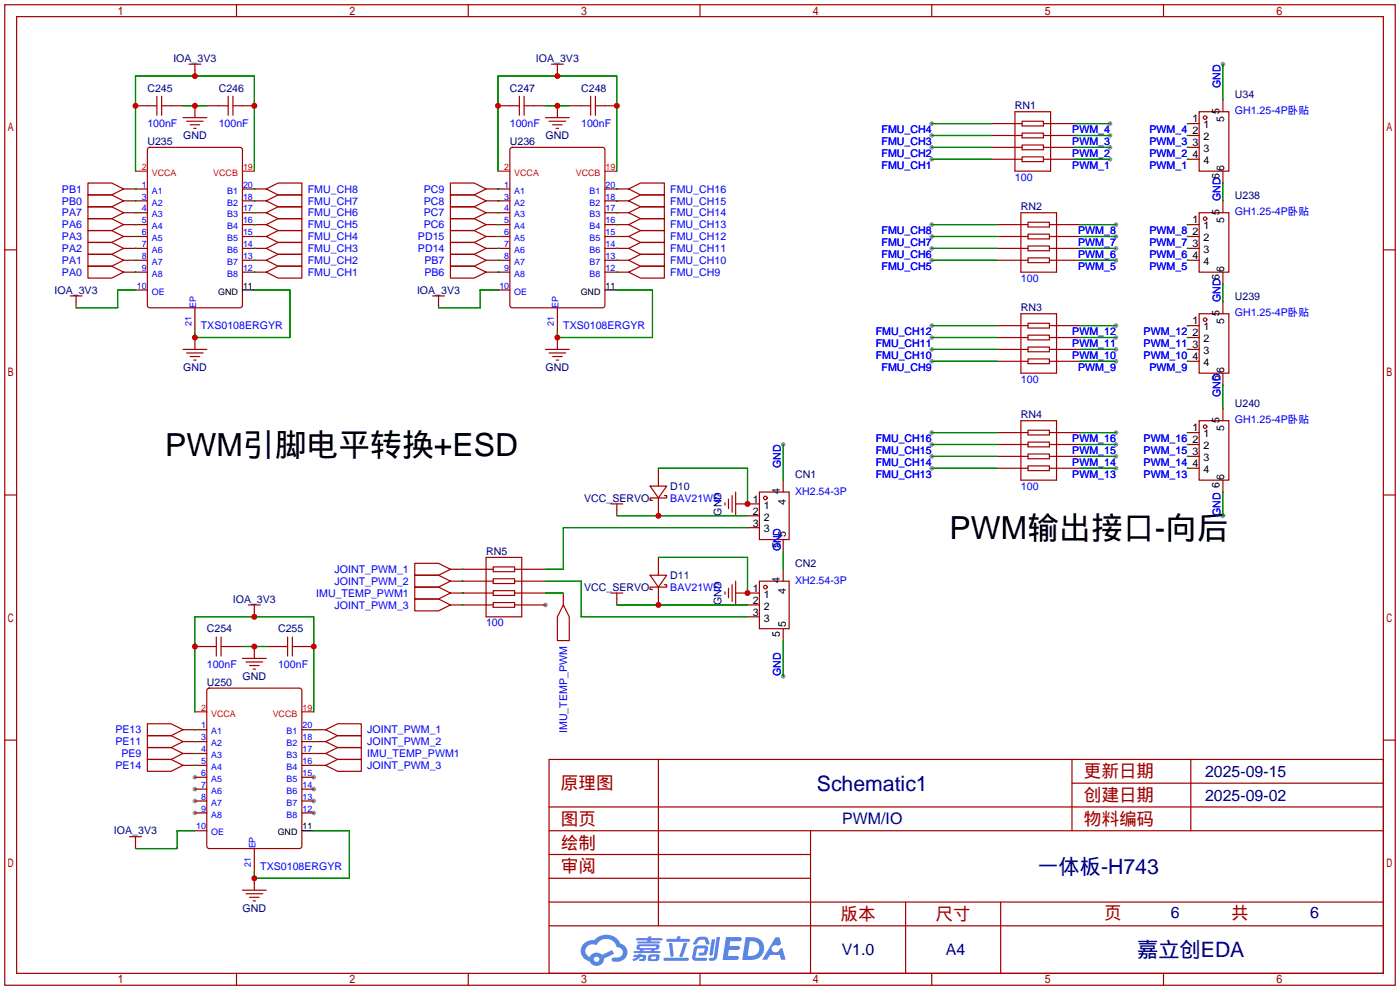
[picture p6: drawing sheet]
<svg xmlns="http://www.w3.org/2000/svg" width="299mm" height="212mm" viewBox="0 0 299 212" stroke-linecap="round" stroke-linejoin="round" font-family="sans-serif">
<g fill="#999">
<circle cx="41.7" cy="166.1" r=".51"/>
<circle cx="41.7" cy="168.7" r=".51"/>
<circle cx="41.7" cy="171.2" r=".51"/>
<circle cx="41.7" cy="173.7" r=".51"/>
<circle cx="67.1" cy="173.7" r=".51"/>
<circle cx="67.1" cy="171.2" r=".51"/>
<circle cx="67.1" cy="168.7" r=".51"/>
<circle cx="67.1" cy="166.1" r=".51"/>
<circle cx="116.6" cy="129.3" r=".51"/>
<circle cx="199.1" cy="26.4" r=".51"/>
<circle cx="199.1" cy="29" r=".51"/>
<circle cx="199.1" cy="31.5" r=".51"/>
<circle cx="199.1" cy="34" r=".51"/>
<circle cx="199.1" cy="48" r=".51"/>
<circle cx="199.1" cy="50.5" r=".51"/>
<circle cx="199.1" cy="53.1" r=".51"/>
<circle cx="199.1" cy="55.6" r=".51"/>
<circle cx="199.1" cy="69.6" r=".51"/>
<circle cx="199.1" cy="72.1" r=".51"/>
<circle cx="199.1" cy="74.7" r=".51"/>
<circle cx="199.1" cy="77.2" r=".51"/>
<circle cx="199.1" cy="92.5" r=".51"/>
<circle cx="199.1" cy="97.5" r=".51"/>
<circle cx="199.1" cy="100.1" r=".51"/>
<circle cx="199.1" cy="95" r=".51"/>
<circle cx="237.2" cy="29" r=".51"/>
<circle cx="237.2" cy="31.5" r=".51"/>
<circle cx="237.2" cy="34" r=".51"/>
<circle cx="238.5" cy="69.6" r=".51"/>
<circle cx="238.5" cy="72.1" r=".51"/>
<circle cx="238.5" cy="74.7" r=".51"/>
<circle cx="238.5" cy="77.2" r=".51"/>
<circle cx="238.5" cy="92.5" r=".51"/>
<circle cx="238.5" cy="95" r=".51"/>
<circle cx="238.5" cy="97.5" r=".51"/>
<circle cx="238.5" cy="100.1" r=".51"/>
<circle cx="237.2" cy="26.4" r=".51"/>
<circle cx="238.5" cy="48" r=".51"/>
<circle cx="238.5" cy="50.5" r=".51"/>
<circle cx="238.5" cy="53.1" r=".51"/>
<circle cx="238.5" cy="55.6" r=".51"/>
<circle cx="261.4" cy="110.2" r=".51"/>
<circle cx="261.4" cy="13.7" r=".51"/>
<circle cx="167.4" cy="144.5" r=".51"/>
<circle cx="167.4" cy="95" r=".51"/>
</g>
<g fill="none" stroke="#a10000" stroke-width=".25">
<path d="M1 1h297.2v209.6h-297.2zM3.6 3.6h292.1v204.4h-292.1zM50.5 1v2.6M100.1 1v2.6M149.6 1v2.6M199.1 1v2.6M248.7 1v2.6M1 53.4h2.6M295.7 53.4h2.5M1 105.8h2.6M295.7 105.8h2.5M1 158.2h2.6"/>
<path d="M295.7 158.2h2.5M117.3 162.3h178.4v45.7h-178.4zM117.3 177.5h178.4M117.3 172.5h178.4M140.7 162.3v35.6M173.2 177.5v30.5M229.1 162.3v15.2M229.1 167.4h66.6M254.5 162.3v15.2M117.3 182.6h55.9M117.3 197.9h178.4M117.3 192.8h178.4"/>
<path d="M117.3 187.7h55.9M193.5 192.8v15.2M213.9 192.8v15.2M50.5 208v2.6M100.1 208v2.6M149.6 208v2.6M199.1 208v2.6M248.7 208v2.6"/>
</g>
<g fill="#5487ff">
<path d="M155.2 200.3h2.6a.48 .48 0 0 1 .7 .4 .48 .48 0 0 1-.6 .4h-1.8l-.2 1.1h1.9a.43 .43 0 0 1 .4 .4 .43 .43 0 0 1-.5 .4h-1.9l-.2 1.3h1.7a.45 .45 0 0 1 .5 .2 .45 .45 0 0 1-.1 .6h-3.3z"/>
<path d="M165.7 200.3h.9l.4 1.5-.8 .3a.84 .84 0 0 0-1.2 .3 .84 .84 0 0 0 .4 1.1 .84 .84 0 0 0 1.1-.4l.1-.2 .6-.3 .7 2.5h-1l-.2-1h-2.1l-.6 1h-1.1z"/>
<path d="M152.1 200.8h.7l-.5 3.1a.36 .36 0 0 1-.3 .3 .36 .36 0 0 1-.4-.3z"/>
<path d="M153.2 200.2h.7l-.6 4.3a1.13 1.13 0 0 1-1.8 .6l.2-.4h.7l.2-.2z"/>
<path d="M148.9 200.6l.6-.4h1a.77 .77 0 0 1 .9 .5l.3 1-.2 .2h-.5l-.3-.9-.2-.2-1 .1-.7 1-.6-.1-.1-.2z"/>
<path d="M148.4 202.4l.6-.3h1.7a.81 .81 0 0 1 .7 .5 .81 .81 0 0 1-.2 .8 .81 .81 0 0 1-.9 .8h-.7a.32 .32 0 0 1-.3-.3 .32 .32 0 0 1 .4-.3h.7l.2-.9-1.6 .1-.4 1.8 2.2 .1a.32 .32 0 0 1 .3 .4 .32 .32 0 0 1-.4 .2h-2.2l-.5-.3-.1-.5z"/>
<path d="M141.9 204.7h5a.33 .33 0 0 1 .3 .3 .33 .33 0 0 1-.3 .3h-4.9l-.2-.1z"/>
<path d="M146.1 201.5h.8l-.7 2a.98 .98 0 0 1-.7 1.1l-.3-.3z"/>
<path d="M143 201.6h.7l.3 2.5a.34 .34 0 0 1-.3 .4 .34 .34 0 0 1-.4-.3z"/>
<path d="M142.5 200.7h2.1l.3-.6h.6l-.1 .6h1.7a.32 .32 0 0 1 .4 .3 .32 .32 0 0 1-.4 .3h-4.5l-.2-.2z"/>
<path d="M135.5 204.1h.9l.1-.3h.6v.3h.8a.82 .82 0 0 1-.5 1.3h-.8v-.4l.7-.1 .1-.3a.68 .68 0 0 0-1 .4l-1.1 .4-.1-.4 .9-.5h-.7z"/>
<path d="M136 200.5h2.4l.1-.3h.7v.3h2.2l.2 .3-.2 .2h-2.3v.2h1.8l.2 .3-.2 .1h-4.5l-.1-.4h2l.1-.2h-2.3l-.1-.2z"/>
<path d="M159.4 200.3l-.8 4.9h1.7a2.5 2.5 0 0 0 3-2.5 2.5 2.5 0 0 0-3.1-2.4zM160.3 201.1a1.61 1.61 0 0 1 2 1.5 1.61 1.61 0 0 1-1.8 1.7h-.7z"/>
<path d="M136.2 202a.55 .55 0 0 0-.2 .8 .55 .55 0 0 0 .7 .2l.1 .3h-1.3v.3l5.4 .1 .3-.2-.2-.2h-1.2l.2-.3a.7 .7 0 0 0 .8-.3 .7 .7 0 0 0 0-.8l-4.2-.1zM136.8 202.3l3.3-.1 .1 .1-.2 .3h-3.2zM137.5 203h1.7l-.2 .3h-1.4z"/>
<path d="M138.6 204.2a1.05 1.05 0 0 0 0 1.2 2.91 2.91 0 0 0 2.2-.2 .98 .98 0 0 0 0-1.2h-1.6zM139.2 204.5l.9-.1 .1 .4-.2 .2-.8-.1z"/>
<path d="M124.9 201.6a2.23 2.23 0 0 0-.7 2.3 2.23 2.23 0 0 0 1.8 1.6 1.58 1.58 0 0 0 1.8 .9 1.58 1.58 0 0 0 1.3-1.5l2.2-1.1-.5-.7-2.1 1a1.65 1.65 0 0 0-2.7 .4 1.45 1.45 0 0 1-.8-1.9 1.45 1.45 0 0 1 2-.7l.3 .1a2.3 2.3 0 0 1 2.3-1.3 2.3 2.3 0 0 1 2 1.7 1.12 1.12 0 0 1 1.3 1 1.12 1.12 0 0 1-1.1 1.2h-.7a.45 .45 0 0 0-.6 .4 .45 .45 0 0 0 .5 .5 2.21 2.21 0 0 0 2.2-.5 2.21 2.21 0 0 0 .5-2.3 2.13 2.13 0 0 0-1.3-1.1 3.3 3.3 0 0 0-5.6-.7l-1.1 .1zM127 205a.57 .57 0 0 1 1.1 0 .57 .57 0 0 1-1.1 0z"/>
</g>
<g fill="none" stroke="#a10000" stroke-width=".25">
<path d="M40.4 13.7h2.5M41.7 13.7v2.6M117.9 13.7h2.5M119.1 13.7v2.6M18.8 39.1h5.1l2.5 1.3-2.5 1.3h-5.1zM29 22.6h4.5M31.6 31.7l.4-.2h19.3l.4 .2 .1 33.6-.3 .4-19.5 .1-.4-.3zM33.5 20.6v4M34.5 22.6h4.6M34.5 20.6v4M39.1 25.1h5.1M39.9 25.9h3.5"/>
<path d="M40.6 26.7h2.1M41.4 27.4h.5M41.7 22.6v2.5M44.2 22.6h4.6M48.8 20.6v4M49.8 22.6h4.6M49.8 20.6v4M96.3 39.1h5l2.6 1.3-2.6 1.3h-5zM106.4 22.6h4.6M109 31.7l.5-.2h19.3l.4 .2 .1 33.6-.3 .4-19.5 .1-.5-.3zM111 20.6v4M112 22.6h4.6"/>
<path d="M112 20.6v4M116.6 25.1h5.1M117.3 25.9h3.6M118.1 26.7h2M118.9 27.4h.5M119.1 22.6v2.5M121.7 22.6h4.5M126.2 20.6v4M127.3 22.6h4.5M127.3 20.6v4M211.8 26.4h6.6M211.8 29h6.6"/>
<path d="M211.8 31.5h6.6M211.8 34h6.6M216.9 23.9h7.6v12.7h-7.6zM218.4 33.5h4.6v1h-4.6zM218.4 31h4.6v1h-4.6zM218.4 28.4h4.6v1.1h-4.6zM218.4 25.9h4.6v1h-4.6zM223 26.4h6.6M223 29h6.6M223 31.5h6.6M223 34h6.6M253.7 26.4h2.6"/>
<path d="M253.7 29h2.6M253.7 31.5h2.6M253.7 34h2.6M256.3 23.9h6.3v12.7h-6.3zM261.4 21.3v2.6M261.4 36.6v2.5M18.8 41.7h5.1l2.5 1.2-2.5 1.3h-5.1zM18.8 56.9h5.1l2.5 1.3-2.5 1.2h-5.1zM18.8 44.2h5.1l2.5 1.3-2.5 1.2h-5.1zM18.8 46.7h5.1l2.5 1.3-2.5 1.3h-5.1zM18.8 54.4h5.1l2.5 1.2-2.5 1.3h-5.1zM18.8 51.8h5.1l2.5 1.3-2.5 1.3h-5.1z"/>
<path d="M18.8 49.3h5.1l2.5 1.2-2.5 1.3h-5.1zM26.4 48h2.6M26.4 50.5h2.6M26.4 53.1h2.6M26.4 55.6h2.6M26.4 58.2h2.6M26.4 45.5h2.6M26.4 40.4h2.6M26.4 42.9h2.6M54.4 48h2.5M54.4 50.5h2.5M54.4 53.1h2.5"/>
<path d="M54.4 55.6h2.5M54.4 58.2h2.5M54.4 45.5h2.5M54.4 40.4h2.5M54.4 42.9h2.5M56.9 58.2l2.5-1.3h5.1v2.5h-5.1zM56.9 48l2.5-1.3h5.1v2.6h-5.1zM56.9 55.6l2.5-1.2h5.1v2.5h-5.1zM56.9 53.1l2.5-1.3h5.1v2.6h-5.1zM56.9 50.5l2.5-1.2h5.1v2.5h-5.1zM56.9 45.5l2.5-1.3h5.1v2.5h-5.1zM56.9 40.4l2.5-1.3h5.1v2.6h-5.1z"/>
<path d="M56.9 42.9l2.5-1.2h5.1v2.5h-5.1zM96.3 41.7h5l2.6 1.2-2.6 1.3h-5zM96.3 56.9h5l2.6 1.3-2.6 1.2h-5zM96.3 44.2h5l2.6 1.3-2.6 1.2h-5zM96.3 46.7h5l2.6 1.3-2.6 1.3h-5zM96.3 54.4h5l2.6 1.2-2.6 1.3h-5zM96.3 51.8h5l2.6 1.3-2.6 1.3h-5zM96.3 49.3h5l2.6 1.2-2.6 1.3h-5zM103.9 48h2.5M103.9 50.5h2.5M103.9 53.1h2.5M103.9 55.6h2.5"/>
<path d="M103.9 58.2h2.5M103.9 45.5h2.5M103.9 40.4h2.5M103.9 42.9h2.5M131.8 48h2.6M131.8 50.5h2.6M131.8 53.1h2.6M131.8 55.6h2.6M131.8 58.2h2.6M131.8 45.5h2.6M131.8 40.4h2.6M131.8 42.9h2.6"/>
<path d="M134.4 58.2l2.5-1.3h5.1v2.5h-5.1zM134.4 48l2.5-1.3h5.1v2.6h-5.1zM134.4 55.6l2.5-1.2h5.1v2.5h-5.1zM134.4 53.1l2.5-1.3h5.1v2.6h-5.1zM134.4 50.5l2.5-1.2h5.1v2.5h-5.1zM134.4 45.5l2.5-1.3h5.1v2.5h-5.1zM134.4 40.4l2.5-1.3h5.1v2.6h-5.1zM134.4 42.9l2.5-1.2h5.1v2.5h-5.1zM213.1 48h6.6M213.1 50.5h6.6M213.1 53.1h6.6M213.1 55.6h6.6"/>
<path d="M218.2 45.5h7.6v12.7h-7.6zM219.7 55.1h4.6v1h-4.6zM219.7 52.6h4.6v1h-4.6zM219.7 50h4.6v1.1h-4.6zM219.7 47.5h4.6v1h-4.6zM224.3 48h6.6M224.3 50.5h6.6M224.3 53.1h6.6M224.3 55.6h6.6M253.7 48h2.6M253.7 50.5h2.6M253.7 53.1h2.6"/>
<path d="M253.7 55.6h2.6M256.3 45.5h6.3v12.7h-6.3zM261.4 42.9v2.6M261.4 58.2v2.5M15 63.2h2.5M16.3 63.2v2.6M39.1 74.7h5.1M39.9 75.4h3.5M40.6 76.2h2.1M41.4 77h.5M41.7 72.1v2.6M92.5 63.2h2.5"/>
<path d="M93.7 63.2v2.6M116.6 74.7h5.1M117.3 75.4h3.6M118.1 76.2h2M118.9 77h.5M119.1 72.1v2.6M213.1 74.7h6.6M213.1 69.6h6.6M213.1 72.1h6.6M213.1 77.2h6.6M218.2 67.1h7.6v12.7h-7.6zM219.7 76.7h4.6v1h-4.6z"/>
<path d="M219.7 74.2h4.6v1h-4.6zM219.7 71.6h4.6v1h-4.6zM219.7 69.1h4.6v1h-4.6zM224.3 74.7h6.6M224.3 69.6h6.6M224.3 72.1h6.6M224.3 77.2h6.6M253.7 74.7h2.6M253.7 69.6h2.6M253.7 72.1h2.6M253.7 77.2h2.6M256.3 67.1h6.3v12.7h-6.3z"/>
<path d="M261.4 64.5v2.6M261.4 79.8v2.5M213.1 92.5h6.6M213.1 95h6.6M213.1 97.5h6.6M218.2 89.9h7.6v12.7h-7.6zM219.7 99.6h4.6v1h-4.6zM219.7 97h4.6v1h-4.6zM219.7 94.5h4.6v1h-4.6zM219.7 91.9h4.6v1.1h-4.6zM224.3 92.5h6.6M224.3 95h6.6"/>
<path d="M224.3 97.5h6.6M253.7 92.5h2.6M253.7 95h2.6M253.7 97.5h2.6M256.3 89.9h6.3v12.7h-6.3zM261.4 87.4v2.5M103.9 119.1h7.6v12.7h-7.6zM130.6 107.7h2.5M131.8 107.7v2.5M138.9 103.9h3.6l-1.8 2.5zM140.7 100.1v3.8M140.7 106.4v3.8"/>
<path d="M140.7 119.1v3.8M142 105.9h.5v.5h-3.6v.5h.5M154.9 107.4v.5M155.7 106.7v2M156.5 105.9v3.6M157.2 107.7h5.1M157.2 105.2v5M159.8 110.2h2.5M159.8 112.8h2.5M162.3 105.2h6.4v10.1h-6.4zM167.4 102.6v2.6M167.4 115.3v2.6"/>
<path d="M213.1 100.1h6.6M224.3 100.1h6.6M253.7 100.1h2.6M261.4 102.6v2.6M41.7 138.2h4.5M46.2 136.1v4.1M47.2 138.2h4.6M47.2 136.1v4.1M53.1 129.3h2.5M54.4 129.3v2.5M54.4 138.2v2.5M56.9 138.2h4.6"/>
<path d="M61.5 136.1v4.1M62.5 138.2h4.6M62.5 136.1v4.1M88.6 120.4h5.1l2.6 1.3-2.6 1.2h-5.1zM88.6 122.9h5.1l2.6 1.3-2.6 1.3h-5.1zM88.6 125.5h5.1l2.6 1.2-2.6 1.3h-5.1zM88.6 128h5.1l2.6 1.3-2.6 1.3h-5.1zM96.3 126.7h9.1M96.3 129.3h9.1M96.3 124.2h9.1M96.3 121.7h9.1M105.4 128.8h4.6v1h-4.6z"/>
<path d="M105.4 126.2h4.6v1.1h-4.6zM105.4 123.7h4.6v1h-4.6zM105.4 121.2h4.6v1h-4.6zM110 126.7h6.6M110 129.3h6.6M110 124.2h6.6M110 121.7h6.6M120.4 129.3l1.3 2.5v5.1h-2.6v-5.1zM120.4 126.7v2.6M130.6 126.7h2.5M131.8 126.7v2.6M138.9 122.9h3.6l-1.8 2.6z"/>
<path d="M140.7 125.5v3.8M142 125h.5v.5h-3.6v.5h.5M154.9 126.5v.5M155.7 125.7v2.1M156.5 125v3.5M157.2 126.7h5.1M157.2 124.2v5.1M159.8 129.3h2.5M159.8 131.8h2.5M162.3 124.2h6.4v10.2h-6.4zM167.4 121.7v2.5M167.4 134.4v2.5"/>
<path d="M31.5 159.8h5.1l2.5 1.2-2.5 1.3h-5.1zM31.5 157.2h5.1l2.5 1.3-2.5 1.3h-5.1zM31.5 154.7h5.1l2.5 1.3-2.5 1.2h-5.1zM39.1 156h2.6M39.1 158.5h2.6M44.3 147.3l.4-.2h19.3l.4 .2 .1 33.5-.3 .5-19.5 .1-.4-.3zM51.8 140.7h5.1M52.6 141.5h3.5M53.3 142.2h2.1M54.1 143h.5M67.1 156h2.5M67.1 158.5h2.5"/>
<path d="M69.6 156l2.5-1.3h5.1v2.5h-5.1zM69.6 158.5l2.5-1.3h5.1v2.6h-5.1zM27.7 178.8h2.5M29 178.8v2.6M31.5 162.3h5.1l2.5 1.3-2.5 1.2h-5.1zM39.1 161h2.6M39.1 163.6h2.6M67.1 161h2.5M67.1 163.6h2.5M69.6 161l2.5-1.2h5.1v2.5h-5.1zM69.6 163.6l2.5-1.3h5.1v2.5h-5.1zM51.8 190.2h5.1"/>
<path d="M52.6 191h3.5M53.3 191.8h2.1M54.1 192.5h.5M54.4 187.7v2.5"/>
<circle cx="257.6" cy="25.1" r=".38"/>
<circle cx="257.6" cy="46.7" r=".38"/>
<circle cx="257.6" cy="68.3" r=".38"/>
<circle cx="257.6" cy="91.2" r=".38"/>
<circle cx="163.6" cy="106.4" r=".38"/>
<circle cx="163.6" cy="125.5" r=".38"/>
</g>
<g fill="none" stroke="#870000" stroke-width=".25">
<path d="M29 40.4h2.5M29 42.9h2.5M29 45.5h2.5M29 48h2.5M29 50.5h2.5M29 53.1h2.5M29 55.6h2.5M29 58.2h2.5M51.8 40.4h2.6M51.8 42.9h2.6M51.8 45.5h2.6M51.8 48h2.6"/>
<path d="M51.8 50.5h2.6M51.8 53.1h2.6M51.8 55.6h2.6M51.8 58.2h2.6M106.4 40.4h2.6M106.4 42.9h2.6M106.4 45.5h2.6M106.4 48h2.6M106.4 50.5h2.6M106.4 53.1h2.6M106.4 55.6h2.6M106.4 58.2h2.6"/>
<path d="M129.3 40.4h2.5M129.3 42.9h2.5M129.3 45.5h2.5M129.3 48h2.5M129.3 50.5h2.5M129.3 53.1h2.5M129.3 55.6h2.5M129.3 58.2h2.5M29 62h2.5M41.7 65.8v5.1M106.4 62h2.6M119.1 65.8v5.1"/>
<path d="M41.7 156h2.5M41.7 158.5h2.5M64.5 156h2.6M64.5 158.5h2.6M41.7 161h2.5M41.7 163.6h2.5M41.7 166.1h2.5M41.7 168.7h2.5M41.7 171.2h2.5M41.7 173.7h2.5M41.7 177.5h2.5M64.5 161h2.6"/>
<path d="M64.5 163.6h2.6M64.5 166.1h2.6M64.5 168.7h2.6M64.5 171.2h2.6M64.5 173.7h2.6M54.4 181.4v5"/>
</g>
<path d="M29 36.6h2.5M51.8 36.6h2.6M106.4 36.6h2.6M129.3 36.6h2.5M41.7 152.1h2.5M64.5 152.1h2.6" fill="none" stroke="#f00" stroke-width=".25"/>
<path d="M51.8 62h2.6M129.3 62h2.5M64.5 177.5h2.6" fill="none" stroke="#000" stroke-width=".25"/>
<g fill="none" stroke="#008700" stroke-width=".25">
<path d="M261.4 13.7v7.6M29 36.6v-20.3h25.4v20.3M39.1 22.6h5.1M106.4 36.6v-20.3h25.4v20.3M116.6 22.6h5.1M199.1 26.4h12.7M199.1 29h12.7M199.1 31.5h12.7M199.1 34h12.7M229.6 26.4h7.6M229.6 29h7.6M229.6 31.5h7.6"/>
<path d="M229.6 34h7.6M253.7 26.4h.1M253.7 29h.1M253.7 31.5h.1M253.7 34h.1M261.4 39.1v3.8M29 40.4h.1M29 45.5h.1M29 42.9h.1M29 48h.1M29 50.5h.1M29 55.6h.1"/>
<path d="M29 53.1h.1M29 58.2h.1M54.4 40.4h.1M54.4 42.9h.1M54.4 45.5h.1M54.4 48h.1M54.4 50.5h.1M54.4 53.1h.1M54.4 55.6h.1M54.4 58.2h.1M106.4 40.4h.1M106.4 45.5h.1"/>
<path d="M106.4 42.9h.1M106.4 48h.1M106.4 50.5h.1M106.4 55.6h.1M106.4 53.1h.1M106.4 58.2h.1M131.8 40.4h.1M131.8 42.9h.1M131.8 45.5h.1M131.8 48h.1M131.8 50.5h.1M131.8 53.1h.1"/>
<path d="M131.8 55.6h.1M131.8 58.2h.1M199.1 48h14M199.1 50.5h14M199.1 53.1h14M199.1 55.6h14M230.9 48h7.6M230.9 50.5h7.6M230.9 53.1h7.6M230.9 55.6h7.6M253.7 48h.1M253.7 55.6h.1"/>
<path d="M253.7 50.5h.1M253.7 53.1h.1M29 62h-3.9v3.8h-8.8M54.4 62h7.6v10.1h-20.3v-1.2M106.4 62h-3.8v3.8h-8.9M131.8 62h7.6v10.1h-20.3v-1.2M199.1 72.1h14M199.1 69.6h14M199.1 74.7h14M199.1 77.2h14M230.9 72.1h7.6M230.9 69.6h7.6"/>
<path d="M230.9 74.7h7.6M230.9 77.2h7.6M253.7 69.6h.1M253.7 72.1h.1M253.7 74.7h.1M253.7 77.2h.1M261.4 60.7v3.8M167.4 95v7.6M199.1 92.5h14M199.1 97.5h14M199.1 95h14M230.9 92.5h7.6"/>
<path d="M230.9 97.5h7.6M230.9 95h7.6M253.7 92.5h.1M253.7 95h.1M253.7 97.5h.1M261.4 82.3v5.1M131.8 110.2h28M140.7 100.1h19.1v7.6M140.7 119.1h19.1v7.6M159.8 112.8h-39.4v8.9h-3.8M167.4 117.9v3.8M199.1 100.1h14"/>
<path d="M230.9 100.1h7.6M253.7 100.1h.1M261.4 105.2v5M51.8 138.2h5.1M98.8 124.2h.1M98.8 121.7h.1M98.8 126.7h.1M98.8 129.3h.1M116.6 124.2h7.6v7.6h35.6M116.6 126.7h3.8M131.8 129.3h28M167.4 136.9v7.6"/>
<path d="M41.7 156h.1M41.7 158.5h.1M41.7 152.1v-20.3h25.4v20.3M67.1 156h.1M67.1 158.5h.1M41.7 163.6h.1M41.7 161h.1M41.7 177.5h-3.9v3.9h-8.8M67.1 161h.1M67.1 163.6h.1M67.1 177.5h7.6v10.2h-20.3v-1.3"/>
</g>
<g fill="#c00">
<circle cx="41.7" cy="22.6" r=".63"/>
<circle cx="54.4" cy="22.6" r=".63"/>
<circle cx="41.7" cy="16.3" r=".63"/>
<circle cx="29" cy="22.6" r=".63"/>
<circle cx="41.7" cy="72.1" r=".63"/>
<circle cx="119.1" cy="22.6" r=".63"/>
<circle cx="131.8" cy="22.6" r=".63"/>
<circle cx="119.1" cy="16.3" r=".63"/>
<circle cx="106.4" cy="22.6" r=".63"/>
<circle cx="119.1" cy="72.1" r=".63"/>
<circle cx="54.4" cy="138.2" r=".63"/>
<circle cx="67.1" cy="138.2" r=".63"/>
<circle cx="54.4" cy="131.8" r=".63"/>
<circle cx="41.7" cy="138.2" r=".63"/>
<circle cx="54.4" cy="187.7" r=".63"/>
<circle cx="140.7" cy="110.2" r=".63"/>
<circle cx="140.7" cy="129.3" r=".63"/>
<circle cx="159.8" cy="126.7" r=".63"/>
<circle cx="159.8" cy="107.7" r=".63"/>
</g>
<g font-size="6.8">
<text x="35.3" y="97.4">PWM引脚电平转换+ESD</text>
<text x="202.9" y="115.1">PWM输出接口-向后</text>
</g>
<g font-size="4.5" fill="#000080">
<text x="174.6" y="169">Schematic1</text>
<text x="221.7" y="186.7">一体板-H743</text>
<text x="243" y="204.5">嘉立创EDA</text>
</g>
<g font-size="3.8" fill="#a00000">
<text x="231.6" y="166.1">更新日期</text>
<text x="119.9" y="168.7">原理图</text>
<text x="231.6" y="171.2">创建日期</text>
<text x="119.9" y="176.3">图页</text>
<text x="231.6" y="176.3">物料编码</text>
<text x="119.9" y="181.4">绘制</text>
<text x="119.9" y="186.5">审阅</text>
<text x="179.6" y="196.6">版本</text>
<text x="199.9" y="196.6">尺寸</text>
<text x="236" y="196.4">页</text>
<text x="263.1" y="196.4">共</text>
</g>
<g font-size="3.4" fill="#000080">
<text x="257.6" y="166">2025-09-15</text>
<text x="257.6" y="171.1">2025-09-02</text>
<text x="180" y="176.2">PWM/IO</text>
<text x="250.3" y="196.3">6</text>
<text x="280" y="196.3">6</text>
<text x="179.9" y="204.1">V1.0</text>
<text x="202.1" y="204.1">A4</text>
</g>
<g font-size="2.3" fill="#000080">
<text x="37.1" y="13.2">IOA_3V3</text>
<text x="114.5" y="13.2">IOA_3V3</text>
<text x="31.5" y="19.6">C245</text>
<text x="46.7" y="19.6">C246</text>
<text x="109" y="19.6">C247</text>
<text x="124.2" y="19.6">C248</text>
<text x="216.9" y="23.4">RN1</text>
<text x="263.9" y="20.9">U34</text>
<text x="39.1" y="29.7">GND</text>
<text x="116.6" y="29.7">GND</text>
<text x="31.5" y="31">U235</text>
<text x="109" y="31">U236</text>
<text x="218.2" y="45">RN2</text>
<text x="263.9" y="42.4">U238</text>
<text x="11.7" y="62.8">IOA_3V3</text>
<text x="89.1" y="62.8">IOA_3V3</text>
<text x="263.9" y="64">U239</text>
<text x="218.2" y="66.6">RN3</text>
<text x="39.1" y="79.3">GND</text>
<text x="116.6" y="79.3">GND</text>
<text x="218.2" y="89.4">RN4</text>
<text x="263.9" y="86.9">U240</text>
<text x="124.8" y="107.2">VCC_SERVO</text>
<text x="143.3" y="104.7">D10</text>
<text x="169.9" y="102.1">CN1</text>
<text x="154.2" y="110.2" transform="rotate(-90 154.2 110.2)">GND</text>
<text x="103.9" y="118.6">RN5</text>
<text x="143.3" y="123.7">D11</text>
<text x="169.9" y="121.2">CN2</text>
<text x="49.8" y="128.8">IOA_3V3</text>
<text x="124.8" y="126.3">VCC_SERVO</text>
<text x="154.2" y="129.3" transform="rotate(-90 154.2 129.3)">GND</text>
<text x="44.2" y="135.2">C254</text>
<text x="59.4" y="135.2">C255</text>
<text x="44.2" y="146.6">U250</text>
<text x="51.8" y="145.3">GND</text>
<text x="24.4" y="178.3">IOA_3V3</text>
<text x="51.8" y="194.8">GND</text>
</g>
<g font-size="2.3" fill="#00f">
<text x="260.9" y="18.8" transform="rotate(-90 260.9 18.8)">GND</text>
<text x="31.5" y="27.2">100nF</text>
<text x="46.7" y="27.2">100nF</text>
<text x="109" y="27.2">100nF</text>
<text x="124.2" y="27.2">100nF</text>
<text x="188.4" y="28.5">FMU_CH4</text>
<text x="229.2" y="28.5">PWM_4</text>
<text x="245.7" y="28.5">PWM_4</text>
<text x="263.9" y="24.4">GH1.25-4P卧贴</text>
<text x="188.4" y="31">FMU_CH3</text>
<text x="188.4" y="33.6">FMU_CH2</text>
<text x="229.2" y="31">PWM_3</text>
<text x="229.2" y="33.6">PWM_2</text>
<text x="245.7" y="31">PWM_3</text>
<text x="245.7" y="33.6">PWM_2</text>
<text x="13.2" y="41.2">PB1</text>
<text x="65.8" y="41.2">FMU_CH8</text>
<text x="90.6" y="41.2">PC9</text>
<text x="143.3" y="41.2">FMU_CH16</text>
<text x="188.4" y="36.1">FMU_CH1</text>
<text x="216.9" y="38.6">100</text>
<text x="229.2" y="36.1">PWM_1</text>
<text x="245.7" y="36.1">PWM_1</text>
<text x="13.2" y="43.7">PB0</text>
<text x="13.2" y="46.3">PA7</text>
<text x="65.8" y="46.3">FMU_CH6</text>
<text x="65.8" y="43.7">FMU_CH7</text>
<text x="90.6" y="43.7">PC8</text>
<text x="90.6" y="46.3">PC7</text>
<text x="143.3" y="46.3">FMU_CH14</text>
<text x="143.3" y="43.7">FMU_CH15</text>
<text x="260.9" y="42.9" transform="rotate(-90 260.9 42.9)">GND6</text>
<text x="263.9" y="46">GH1.25-4P卧贴</text>
<text x="13.2" y="48.8">PA6</text>
<text x="13.2" y="53.9">PA2</text>
<text x="13.2" y="51.3">PA3</text>
<text x="65.8" y="48.8">FMU_CH5</text>
<text x="65.8" y="53.9">FMU_CH3</text>
<text x="65.8" y="51.3">FMU_CH4</text>
<text x="89.3" y="53.9">PD14</text>
<text x="89.3" y="51.3">PD15</text>
<text x="90.6" y="48.8">PC6</text>
<text x="143.3" y="48.8">FMU_CH13</text>
<text x="143.3" y="53.9">FMU_CH11</text>
<text x="143.3" y="51.3">FMU_CH12</text>
<text x="188.4" y="50.1">FMU_CH8</text>
<text x="188.4" y="52.6">FMU_CH7</text>
<text x="230.4" y="50.1">PWM_8</text>
<text x="230.4" y="52.6">PWM_7</text>
<text x="245.7" y="50.1">PWM_8</text>
<text x="245.7" y="52.6">PWM_7</text>
<text x="13.2" y="59">PA0</text>
<text x="13.2" y="56.4">PA1</text>
<text x="65.8" y="59">FMU_CH1</text>
<text x="65.8" y="56.4">FMU_CH2</text>
<text x="90.7" y="59">PB6</text>
<text x="90.7" y="56.4">PB7</text>
<text x="143.3" y="59">FMU_CH9</text>
<text x="143.3" y="56.4">FMU_CH10</text>
<text x="188.4" y="55.1">FMU_CH6</text>
<text x="188.4" y="57.7">FMU_CH5</text>
<text x="230.4" y="55.1">PWM_6</text>
<text x="230.4" y="57.7">PWM_5</text>
<text x="245.7" y="57.7">PWM_5</text>
<text x="245.7" y="55.1">PWM_6</text>
<text x="218.2" y="60.2">100</text>
<text x="260.9" y="64.5" transform="rotate(-90 260.9 64.5)">GND6</text>
<text x="42.9" y="70.4">TXS0108ERGYR</text>
<text x="120.4" y="70.4">TXS0108ERGYR</text>
<text x="187.2" y="71.7">FMU_CH12</text>
<text x="229.2" y="71.7">PWM_12</text>
<text x="244.4" y="71.7">PWM_12</text>
<text x="263.9" y="67.6">GH1.25-4P卧贴</text>
<text x="187.2" y="74.2">FMU_CH11</text>
<text x="187.2" y="76.7">FMU_CH10</text>
<text x="229.2" y="74.2">PWM_11</text>
<text x="229.2" y="76.7">PWM_10</text>
<text x="244.4" y="74.2">PWM_11</text>
<text x="244.4" y="76.7">PWM_10</text>
<text x="188.4" y="79.3">FMU_CH9</text>
<text x="218.2" y="81.8">100</text>
<text x="230.4" y="79.3">PWM_9</text>
<text x="245.7" y="79.3">PWM_9</text>
<text x="260.9" y="84.8" transform="rotate(-90 260.9 84.8)">GND</text>
<text x="187.2" y="94.5">FMU_CH16</text>
<text x="229.2" y="94.5">PWM_16</text>
<text x="244.4" y="94.5">PWM_16</text>
<text x="263.9" y="90.4">GH1.25-4P卧贴</text>
<text x="166.9" y="100.1" transform="rotate(-90 166.9 100.1)">GND</text>
<text x="187.2" y="99.6">FMU_CH14</text>
<text x="187.2" y="97.1">FMU_CH15</text>
<text x="229.2" y="97.1">PWM_15</text>
<text x="229.2" y="99.6">PWM_14</text>
<text x="244.4" y="97.1">PWM_15</text>
<text x="244.4" y="99.6">PWM_14</text>
<text x="143.3" y="107.2">BAV21WS</text>
<text x="169.9" y="105.7">XH2.54-3P</text>
<text x="187.2" y="102.1">FMU_CH13</text>
<text x="218.2" y="104.7">100</text>
<text x="229.2" y="102.1">PWM_13</text>
<text x="244.4" y="102.1">PWM_13</text>
<text x="260.9" y="110.2" transform="rotate(-90 260.9 110.2)">GND 6</text>
<text x="166.9" y="117.9" transform="rotate(-90 166.9 117.9)">GND</text>
<text x="71.5" y="122.5">JOINT_PWM_1</text>
<text x="71.5" y="125">JOINT_PWM_2</text>
<text x="169.9" y="124.7">XH2.54-3P</text>
<text x="67.6" y="127.5">IMU_TEMP_PWM1</text>
<text x="71.5" y="130.1">JOINT_PWM_3</text>
<text x="143.3" y="126.3">BAV21WS</text>
<text x="103.9" y="133.9">100</text>
<text x="44.2" y="142.8">100nF</text>
<text x="59.4" y="142.8">100nF</text>
<text x="166.9" y="144.5" transform="rotate(-90 166.9 144.5)">GND</text>
<text x="24.7" y="159.3">PE11</text>
<text x="24.7" y="156.7">PE13</text>
<text x="25.9" y="161.8">PE9</text>
<text x="78.5" y="156.7">JOINT_PWM_1</text>
<text x="78.5" y="159.3">JOINT_PWM_2</text>
<text x="78.5" y="161.8">IMU_TEMP_PWM1</text>
<text x="121.2" y="156.7" transform="rotate(-90 121.2 156.7)">IMU_TEMP_PWM</text>
<text x="24.7" y="164.4">PE14</text>
<text x="78.5" y="164.4">JOINT_PWM_3</text>
<text x="55.6" y="186">TXS0108ERGYR</text>
</g>
<g font-size="2.3">
<text x="254.9" y="26.2">1</text>
<text x="254.9" y="28.7">2</text>
<text x="257.2" y="27.4">1</text>
<text x="257.2" y="30">2</text>
<text x="260.6" y="24.4" transform="rotate(-90 260.6 24.4)">5</text>
<text x="261.6" y="26.1" transform="rotate(-90 261.6 26.1)">5</text>
<text x="254.9" y="31.2">3</text>
<text x="254.9" y="33.8">4</text>
<text x="257.2" y="32.5">3</text>
<text x="257.2" y="35.1">4</text>
<text x="261.6" y="36.6" transform="rotate(-90 261.6 36.6)">6</text>
<text x="254.9" y="47.8">1</text>
<text x="260.6" y="46" transform="rotate(-90 260.6 46)">5</text>
<text x="261.6" y="47.7" transform="rotate(-90 261.6 47.7)">5</text>
<text x="254.9" y="50.3">2</text>
<text x="254.9" y="52.8">3</text>
<text x="257.2" y="49">1</text>
<text x="257.2" y="51.6">2</text>
<text x="254.9" y="55.4">4</text>
<text x="257.2" y="54.1">3</text>
<text x="257.2" y="56.6">4</text>
<text x="261.6" y="58.1" transform="rotate(-90 261.6 58.1)">6</text>
<text x="254.9" y="69.3">1</text>
<text x="254.9" y="71.9">2</text>
<text x="257.2" y="70.6">1</text>
<text x="260.6" y="67.5" transform="rotate(-90 260.6 67.5)">5</text>
<text x="261.6" y="69.3" transform="rotate(-90 261.6 69.3)">5</text>
<text x="254.9" y="74.4">3</text>
<text x="254.9" y="77">4</text>
<text x="257.2" y="73.2">2</text>
<text x="257.2" y="75.7">3</text>
<text x="257.2" y="78.2">4</text>
<text x="260.6" y="81.5" transform="rotate(-90 260.6 81.5)">6</text>
<text x="261.6" y="79.7" transform="rotate(-90 261.6 79.7)">6</text>
<text x="254.9" y="92.2">1</text>
<text x="254.9" y="94.7">2</text>
<text x="257.2" y="93.5">1</text>
<text x="260.6" y="90.4" transform="rotate(-90 260.6 90.4)">5</text>
<text x="261.6" y="92.2" transform="rotate(-90 261.6 92.2)">5</text>
<text x="254.9" y="97.3">3</text>
<text x="254.9" y="99.8">4</text>
<text x="257.2" y="96">2</text>
<text x="257.2" y="98.6">3</text>
<text x="257.2" y="101.1">4</text>
<text x="160.9" y="107.4">1</text>
<text x="166.6" y="105.5" transform="rotate(-90 166.6 105.5)">4</text>
<text x="167.9" y="107.8" transform="rotate(-90 167.9 107.8)">4</text>
<text x="261.6" y="102.6" transform="rotate(-90 261.6 102.6)">6</text>
<text x="160.9" y="110">2</text>
<text x="160.9" y="112.5">3</text>
<text x="163.2" y="108.7">1</text>
<text x="163.2" y="111.3">2</text>
<text x="163.2" y="113.8">3</text>
<text x="166.6" y="117.2" transform="rotate(-90 166.6 117.2)">5</text>
<text x="167.9" y="114.9" transform="rotate(-90 167.9 114.9)">5</text>
<text x="166.6" y="124.6" transform="rotate(-90 166.6 124.6)">4</text>
<text x="160.9" y="126.5">1</text>
<text x="160.9" y="129">2</text>
<text x="160.9" y="131.6">3</text>
<text x="163.2" y="127.8">1</text>
<text x="163.2" y="130.3">2</text>
<text x="167.9" y="126.9" transform="rotate(-90 167.9 126.9)">4</text>
<text x="163.2" y="132.8">3</text>
<text x="166.6" y="136.2" transform="rotate(-90 166.6 136.2)">5</text>
<text x="167.9" y="133.9" transform="rotate(-90 167.9 133.9)">5</text>
</g>
<g font-size="1.9" fill="#00f">
<text x="30.3" y="40.1">1</text>
<text x="32.4" y="41.4">A1</text>
<text x="48.5" y="41.4">B1</text>
<text x="51.9" y="40.1">20</text>
<text x="107.8" y="40.1">1</text>
<text x="109.9" y="41.4">A1</text>
<text x="126" y="41.4">B1</text>
<text x="129.4" y="40.1">20</text>
<text x="30.3" y="42.7">3</text>
<text x="30.3" y="45.2">4</text>
<text x="30.3" y="47.7">5</text>
<text x="32.4" y="43.9">A2</text>
<text x="32.4" y="46.5">A3</text>
<text x="48.5" y="46.5">B3</text>
<text x="48.5" y="43.9">B2</text>
<text x="51.9" y="47.7">16</text>
<text x="51.9" y="45.2">17</text>
<text x="51.9" y="42.7">18</text>
<text x="107.8" y="42.7">3</text>
<text x="107.8" y="45.2">4</text>
<text x="107.8" y="47.7">5</text>
<text x="109.9" y="43.9">A2</text>
<text x="109.9" y="46.5">A3</text>
<text x="126" y="46.5">B3</text>
<text x="126" y="43.9">B2</text>
<text x="129.4" y="47.7">16</text>
<text x="129.4" y="45.2">17</text>
<text x="129.4" y="42.7">18</text>
<text x="30.3" y="50.3">6</text>
<text x="30.3" y="52.8">7</text>
<text x="32.4" y="49">A4</text>
<text x="32.4" y="51.5">A5</text>
<text x="48.5" y="51.5">B5</text>
<text x="48.5" y="49">B4</text>
<text x="51.9" y="52.8">14</text>
<text x="51.9" y="50.3">15</text>
<text x="107.8" y="50.3">6</text>
<text x="107.8" y="52.8">7</text>
<text x="109.9" y="49">A4</text>
<text x="109.9" y="51.5">A5</text>
<text x="126" y="51.5">B5</text>
<text x="126" y="49">B4</text>
<text x="129.4" y="52.8">14</text>
<text x="129.4" y="50.3">15</text>
<text x="30.3" y="55.4">8</text>
<text x="30.3" y="57.9">9</text>
<text x="32.4" y="54.1">A6</text>
<text x="32.4" y="56.6">A7</text>
<text x="32.4" y="59.2">A8</text>
<text x="48.5" y="59.2">B8</text>
<text x="48.5" y="56.6">B7</text>
<text x="48.5" y="54.1">B6</text>
<text x="51.9" y="57.9">12</text>
<text x="51.9" y="55.4">13</text>
<text x="107.8" y="55.4">8</text>
<text x="107.8" y="57.9">9</text>
<text x="109.9" y="54.1">A6</text>
<text x="109.9" y="56.6">A7</text>
<text x="109.9" y="59.2">A8</text>
<text x="126" y="59.2">B8</text>
<text x="126" y="56.6">B7</text>
<text x="126" y="54.1">B6</text>
<text x="129.4" y="57.9">12</text>
<text x="129.4" y="55.4">13</text>
<text x="29.3" y="61.7">10</text>
<text x="32.4" y="63">OE</text>
<text x="41.9" y="65.8" transform="rotate(-90 41.9 65.8)">EP</text>
<text x="106.7" y="61.7">10</text>
<text x="109.9" y="63">OE</text>
<text x="119.4" y="65.8" transform="rotate(-90 119.4 65.8)">EP</text>
<text x="40.9" y="69.7" transform="rotate(-90 40.9 69.7)">21</text>
<text x="118.4" y="69.7" transform="rotate(-90 118.4 69.7)">21</text>
<text x="43" y="155.7">1</text>
<text x="64.6" y="155.7">20</text>
<text x="43" y="158.2">3</text>
<text x="43" y="160.8">4</text>
<text x="45.1" y="157">A1</text>
<text x="45.1" y="159.5">A2</text>
<text x="61.2" y="159.5">B2</text>
<text x="61.2" y="157">B1</text>
<text x="64.6" y="160.8">17</text>
<text x="64.6" y="158.2">18</text>
<text x="43" y="163.3">5</text>
<text x="43" y="165.8">6</text>
<text x="45.1" y="162">A3</text>
<text x="45.1" y="164.6">A4</text>
<text x="45.1" y="167.1">A5</text>
<text x="61.2" y="167.1">B5</text>
<text x="61.2" y="164.6">B4</text>
<text x="61.2" y="162">B3</text>
<text x="64.6" y="165.8">15</text>
<text x="64.6" y="163.3">16</text>
<text x="43" y="168.4">7</text>
<text x="43" y="170.9">8</text>
<text x="43" y="173.5">9</text>
<text x="45.1" y="169.7">A6</text>
<text x="45.1" y="172.2">A7</text>
<text x="61.2" y="172.2">B7</text>
<text x="61.2" y="169.7">B6</text>
<text x="64.6" y="173.5">12</text>
<text x="64.6" y="170.9">13</text>
<text x="64.6" y="168.4">14</text>
<text x="42" y="177.3">10</text>
<text x="45.1" y="174.7">A8</text>
<text x="45.1" y="178.5">OE</text>
<text x="61.2" y="174.7">B8</text>
<text x="53.6" y="185.2" transform="rotate(-90 53.6 185.2)">21</text>
<text x="54.6" y="181.3" transform="rotate(-90 54.6 181.3)">EP</text>
</g>
<g font-size="1.9" fill="#f00">
<text x="30.3" y="36.3">2</text>
<text x="32.4" y="37.6">VCCA</text>
<text x="45.6" y="37.6">VCCB</text>
<text x="51.9" y="36.3">19</text>
<text x="107.8" y="36.3">2</text>
<text x="109.9" y="37.6">VCCA</text>
<text x="123.1" y="37.6">VCCB</text>
<text x="129.4" y="36.3">19</text>
<text x="43" y="151.9">2</text>
<text x="45.1" y="153.1">VCCA</text>
<text x="58.3" y="153.1">VCCB</text>
<text x="64.6" y="151.9">19</text>
</g>
<g font-size="1.9">
<text x="46.6" y="63">GND</text>
<text x="51.9" y="61.7">11</text>
<text x="124.1" y="63">GND</text>
<text x="129.4" y="61.7">11</text>
<text x="59.3" y="178.5">GND</text>
<text x="64.6" y="177.3">11</text>
</g>
</svg>
